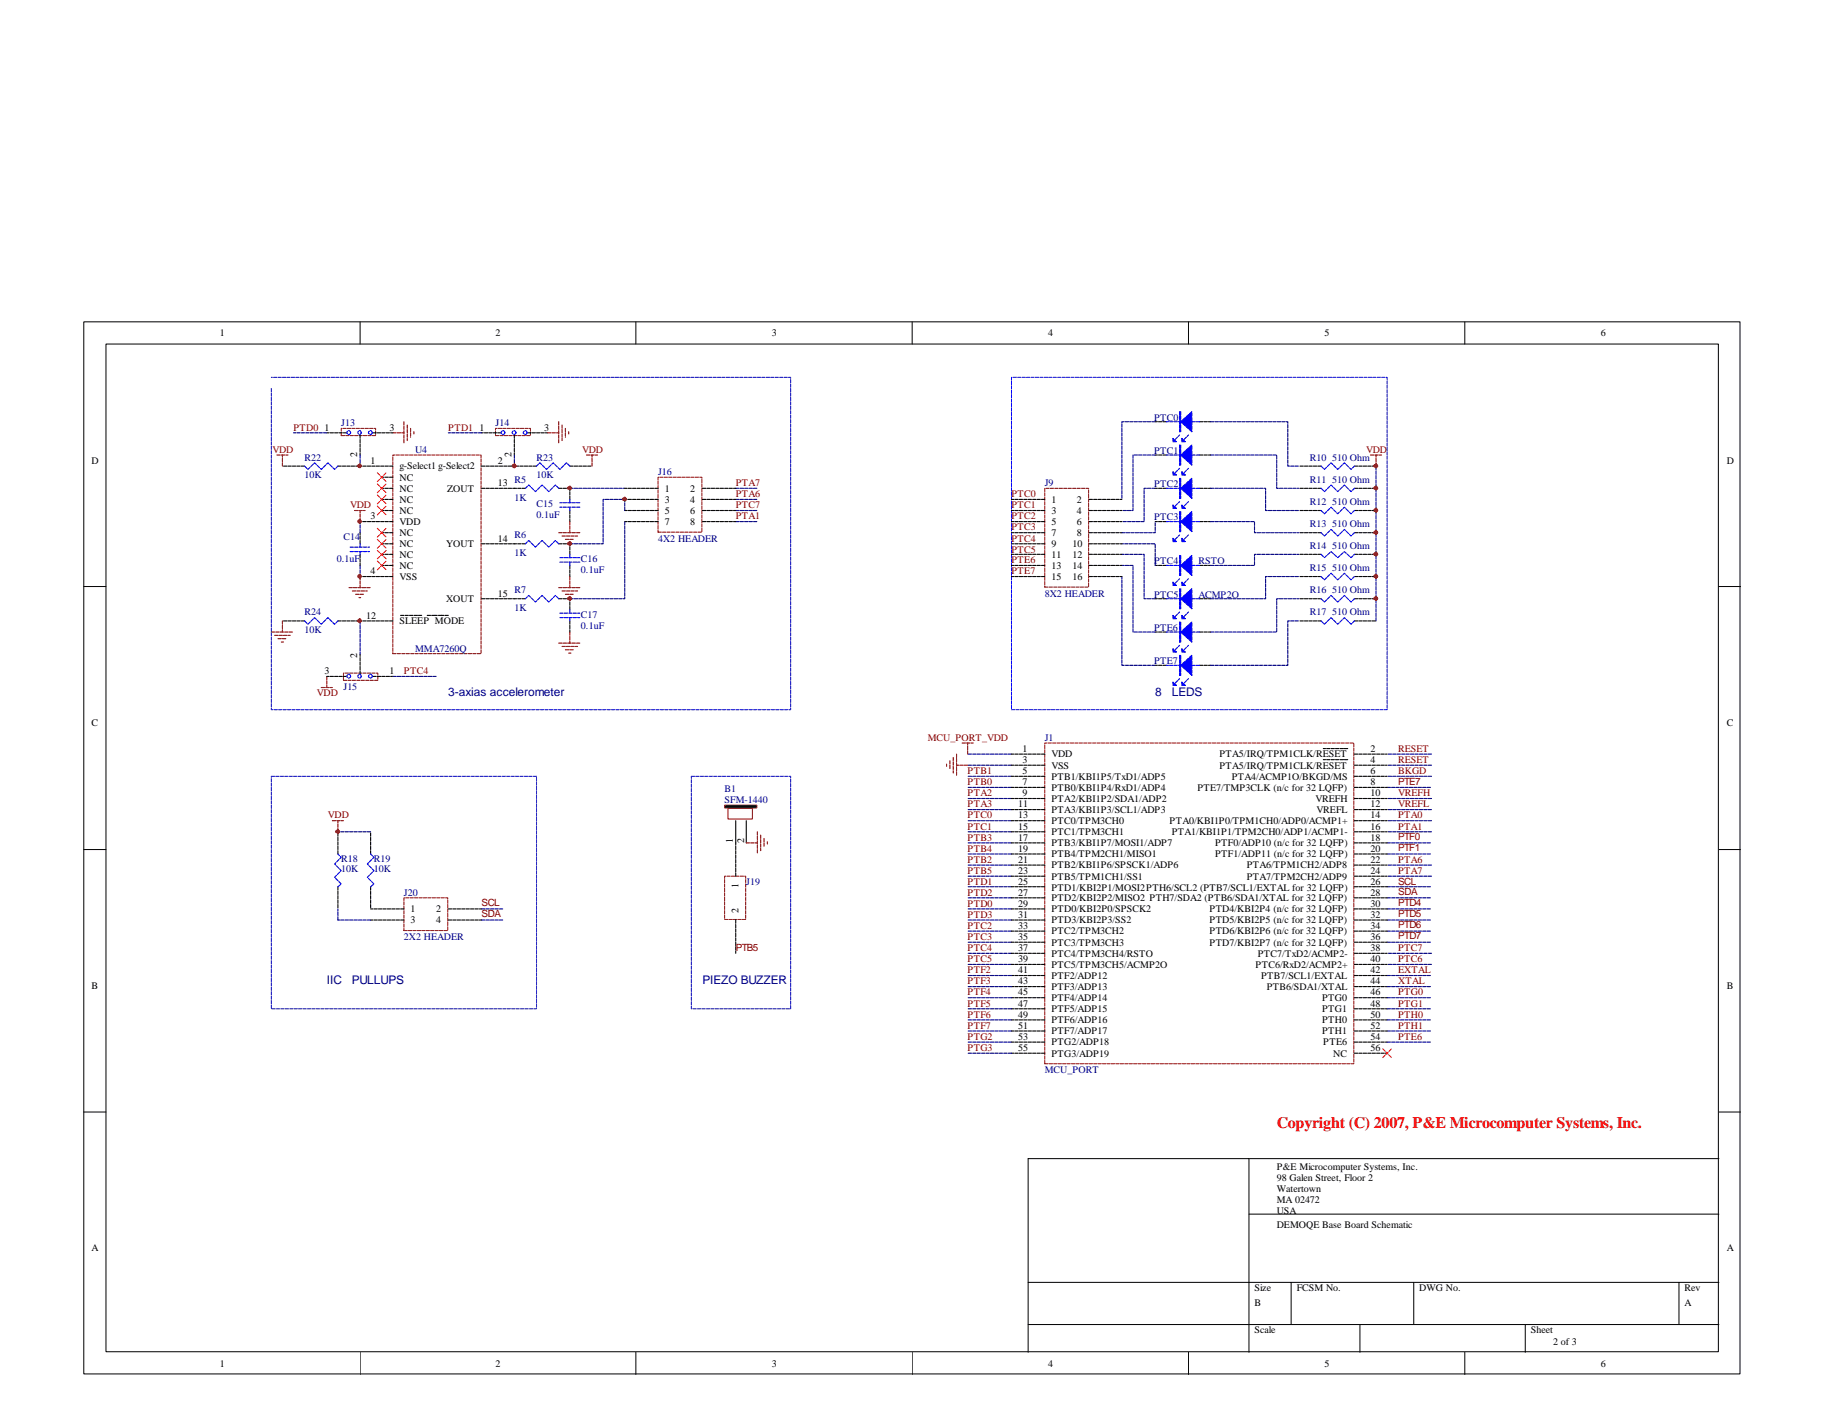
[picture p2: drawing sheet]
<svg xmlns="http://www.w3.org/2000/svg" width="279mm" height="216mm" viewBox="0 0 279 216" stroke-linecap="round" stroke-linejoin="round" font-family="sans-serif">
<g fill="none" stroke="#000" stroke-width=".15">
<path d="M12.8 49.1h252.7v160.5h-252.7zM16.2 52.5h246v153.7h-246zM54.9 49.1v3.4M97 49.1v3.4M139.2 49.1v3.4M181.4 49.1v3.4M223.5 49.1v3.4M12.8 89.5h3.4M262.3 89.5h3.3M12.8 129.6h3.4M262.3 129.6h3.3M12.8 169.7h3.4"/>
<path d="M190.6 176.8v29.5M262.3 169.7h3.3M262.3 176.8h-105.4v29.5M156.9 195.7h105.4M190.6 185.3h71.7M197 195.7v6.4M215.7 195.7v6.4M256.2 195.7v6.4M54.9 206.3v3.4M97 206.3v3.4M139.2 206.3v3.4M156.9 202.1h105.4"/>
<path d="M181.4 206.3v3.4M207.5 202.1v4.2M223.5 206.3v3.4M232.7 202.1v4.2"/>
</g>
<path d="M111.2 123.4h3.6v1.6h-3.6z" fill="#fff"/>
<path d="M110.6 122.9h4.9v.4h-4.9zM111.1 123.4h3.7v1.6h-3.7z" fill="none" stroke="#800000" stroke-width=".15"/>
<path d="M110.7 123.1h4.8" fill="none" stroke="#000" stroke-width=".34"/>
<path d="M112.3 125.2v3.4M113.9 125.2v3.4" fill="none" stroke="#000" stroke-width=".17"/>
<path d="M41.4 118.4h40.5v35.5h-40.5v-35.5M105.5 118.4h15.1v35.5h-15.1v-35.5" fill="none" stroke="#0000bf" stroke-width=".15" stroke-dasharray=".5 .2"/>
<path d="M209.1 69.4h1.7M210 71.1v-1.7M50.7 125.2h1.7M51.6 126.9v-1.7M113.9 128.6h1.7M115.6 126.9v3.4M116.1 127.4v2.4M116.6 127.9v1.4M117.1 128.4v.4" fill="none" stroke="#800000" stroke-width=".17" stroke-dasharray=".5 .2"/>
<path d="M159.4 74.5h6.7v15.1h-6.7zM61.6 137h6.7v5h-6.7zM110.6 133.7h3.2v6.6h-3.2z" fill="none" stroke="#800000" stroke-width=".15" stroke-dasharray=".5 .2"/>
<g fill="none" stroke="#000" stroke-width=".17" stroke-dasharray=".5 .2">
<path d="M159.4 77.9h-5.1M159.4 76.2h-5.1M159.4 79.6h-5.1M166.2 76.2h5M166.2 77.9h5M166.2 79.6h5M178 64.3h-1.7M178 69.4h-1.7M178 74.5h-1.7M178 79.6h-1.7M183 64.3h1.7M183 69.4h1.7"/>
<path d="M183 74.5h1.7M183 79.6h1.7M201.6 71.1h-3.4M201.6 74.5h-3.4M201.6 77.9h-3.4M206.7 71.1h3.3M206.7 74.5h3.3M206.7 77.9h3.3M159.4 81.3h-5.1M159.4 84.6h-5.1M159.4 83h-5.1M159.4 88h-5.1"/>
<path d="M159.4 86.3h-5.1M166.2 81.3h5M166.2 83h5M166.2 84.6h5M166.2 86.3h5M166.2 88h5M178 86.3h-1.7M178 91.4h-1.7M178 96.4h-1.7M183 86.3h1.7M183 91.4h1.7M183 96.4h1.7"/>
<path d="M201.6 81.3h-3.4M201.6 84.6h-3.4M201.6 88h-3.4M201.6 91.4h-3.4M201.6 94.7h-3.4M206.7 81.3h3.3M206.7 84.6h3.3M206.7 88h3.3M206.7 91.4h3.3M206.7 94.7h3.3M178 101.5h-1.7M183 101.5h1.7"/>
<path d="M51.6 130.3v-3.4M51.6 135.3v3.4M56.6 130.3v-3.4M56.6 135.3v3.4M61.6 138.7h-5M68.4 138.7h5.1M112.3 133.7v-5.1M61.6 140.4h-5M68.4 140.4h5.1M112.3 140.4v5.1"/>
</g>
<g fill="none" stroke="#000080" stroke-width=".17" stroke-dasharray=".5 .2">
<path d="M176.3 69.4h-3.4v8.5h-1.7M176.3 74.5h-1.7v5.1h-3.4M176.3 64.3h-5.1v11.9M184.7 69.4h10.1v5.1h3.4M184.7 74.5h8.4v3.4h5.1M184.7 79.6h6.7v1.7h6.8M184.7 64.3h11.8v6.8h1.7M171.2 81.3h5.1v-1.7M176.3 86.3v-3.3h-5.1M176.3 91.4h-1.7v-6.8h-3.4M176.3 96.4h-3.4v-10.1h-1.7M184.7 86.3h6.7v-1.7h6.8"/>
<path d="M184.7 91.4h8.4v-3.4h5.1M184.7 96.4h10.1v-5h3.4M210 94.7v-23.6M176.3 101.5h-5.1v-13.5M184.7 101.5h11.8v-6.8h1.7M56.6 126.9h-5M73.5 138.7h3.3M51.6 140.4v-1.7M56.6 140.4h-5M73.5 140.4h3.3"/>
</g>
<g fill="none" stroke="#00f" stroke-width=".17" stroke-dasharray=".5 .2">
<path d="M179.3 67.1l.7-.7M179.3 72.1l.7-.6M179.3 77.2l.7-.7M180.7 67.1l.7-.7M180.7 72.1l.7-.6M180.7 77.2l.7-.7M183 64.3h-5M183 69.4h-5M183 74.5h-5M183 79.6h-5M201.6 71.1l.5 .5 1-1 1 1 1-1 1.1 1 .5-.5M201.6 74.5l.5 .5 1-1 1 1 1-1 1.1 1 .5-.5"/>
<path d="M201.6 77.9l.5 .5 1-1 1 1 1-1 1.1 1 .5-.5M179.3 82.3l.7-.7M179.3 89l.7-.7M179.3 94.1l.7-.7M179.3 99.1l.7-.6M180.7 82.3l.7-.7M180.7 89l.7-.7M180.7 94.1l.7-.7M180.7 99.1l.7-.6M183 86.3h-5M183 91.4h-5M183 96.4h-5"/>
<path d="M201.6 81.3l.5 .5 1-1 1 1 1-1 1.1 1 .5-.5M201.6 84.6l.5 .5 1-.9 1 .9 1-.9 1.1 .9 .5-.5M201.6 88l.5 .5 1-1 1 1 1-1 1.1 1 .5-.5M201.6 91.4l.5 .5 1-1.1 1 1.1 1-1.1 1.1 1.1 .5-.5M201.6 94.7l.5 .5 1-1 1 1 1-1 1.1 1 .5-.5M179.3 104.2l.7-.7M180.7 104.2l.7-.7M183 101.5h-5M51.6 135.3l.5-.4-1-1 1-1.1-1-1 1-1-.5-.5M56.6 135.3l.5-.4-1.1-1 1.1-1.1-1.1-1 1.1-1-.5-.5"/>
</g>
<g fill="#00f" stroke="#00f" stroke-width=".17" stroke-dasharray=".5 .2">
<path d="M180.2 64.3l1.7-1.5v3.1z" fill-rule="evenodd"/>
<path d="M180 62.8h.2v3.1h-.2z" fill-rule="evenodd"/>
<path d="M179 66.9l.5 .5h-.5z" fill-rule="evenodd"/>
<path d="M180.3 66.9l.5 .5h-.5z" fill-rule="evenodd"/>
<path d="M180.2 69.4l1.7-1.5v3.1z" fill-rule="evenodd"/>
<path d="M180 67.9h.2v3.1h-.2z" fill-rule="evenodd"/>
<path d="M179 72l.5 .5h-.5z" fill-rule="evenodd"/>
<path d="M180.3 72l.5 .5h-.5z" fill-rule="evenodd"/>
<path d="M180.2 74.5l1.7-1.5v3z" fill-rule="evenodd"/>
<path d="M180 73h.2v3h-.2z" fill-rule="evenodd"/>
<path d="M179 77l.5 .6h-.5z" fill-rule="evenodd"/>
<path d="M180.3 77l.5 .6h-.5z" fill-rule="evenodd"/>
<path d="M180.2 79.6l1.7-1.5v3z" fill-rule="evenodd"/>
<path d="M180 78.1h.2v3h-.2z" fill-rule="evenodd"/>
<path d="M179 82.1l.5 .5h-.5z" fill-rule="evenodd"/>
<path d="M180.3 82.1l.5 .5h-.5z" fill-rule="evenodd"/>
<path d="M180.2 86.3l1.7-1.5v3z" fill-rule="evenodd"/>
<path d="M180 84.8h.2v3h-.2z" fill-rule="evenodd"/>
<path d="M179 88.8l.5 .5h-.5z" fill-rule="evenodd"/>
<path d="M180.3 88.8l.5 .5h-.5z" fill-rule="evenodd"/>
<path d="M180.2 91.4l1.7-1.6v3.1z" fill-rule="evenodd"/>
<path d="M180 89.8h.2v3.1h-.2z" fill-rule="evenodd"/>
<path d="M179 93.9l.5 .5h-.5z" fill-rule="evenodd"/>
<path d="M180.3 93.9l.5 .5h-.5z" fill-rule="evenodd"/>
<path d="M180.2 96.4l1.7-1.5v3.1z" fill-rule="evenodd"/>
<path d="M180 94.9h.2v3.1h-.2z" fill-rule="evenodd"/>
<path d="M179 99l.5 .5h-.5z" fill-rule="evenodd"/>
<path d="M180.3 99l.5 .5h-.5z" fill-rule="evenodd"/>
<path d="M180.2 101.5l1.7-1.5v3z" fill-rule="evenodd"/>
<path d="M180 100h.2v3h-.2z" fill-rule="evenodd"/>
<path d="M179 104.1l.5 .5h-.5z" fill-rule="evenodd"/>
<path d="M180.3 104.1l.5 .5h-.5z" fill-rule="evenodd"/>
</g>
<path d="M154.3 108.3h57.4v-50.7h-57.4v50.7" fill="none" stroke="#00f" stroke-width=".15" stroke-dasharray=".5 .2"/>
<path d="M60 69.5h13.4v30.2h-13.4z" fill="#fff"/>
<path d="M52.1 65.4h5.2v1.1h-5.2zM59.9 69.4h13.5v30.3h-13.5zM75.6 65.4h5.3v1.1h-5.3zM100.4 72.8h6.7v8.4h-6.7zM52.4 102.7h5.3v1.1h-5.3zM159.4 113.4h47.2v48.9h-47.2z" fill="none" stroke="#800000" stroke-width=".15" stroke-dasharray=".5 .2"/>
<g fill="none" stroke="#000" stroke-width=".17" stroke-dasharray=".5 .2">
<path d="M46.5 71.1h-3.4M51.6 71.1h3.3M52.9 66h-3M54.9 66.4v3M56.9 66h3M59.9 71.1h-5M59.9 79.6h-5M59.9 74.5h-1.6M59.9 76.2h-1.6M59.9 77.9h-1.6M59.9 72.8h-1.6M73.5 71.1h5"/>
<path d="M73.5 74.5h5M76.5 66h-3M78.5 66.4v3M80.2 74.5h-1.7M80.5 66h3.1M81.9 71.1h-3.4M85.3 74.5h1.7M87 77.9v1.7M87 76.2v-1.7M87 71.1h3.3M100.4 76.2h-5.1M100.4 74.5h-5.1"/>
<path d="M100.4 79.6h-5.1M100.4 77.9h-5.1M107.2 74.5h5.1M107.2 76.2h5.1M107.2 77.9h5.1M107.2 79.6h5.1M46.5 94.7h-3.4M51.6 94.7h3.3M54.9 83v-1.7M54.9 84.6v1.7M59.9 88h-5M59.9 94.7h-5"/>
<path d="M59.9 81.3h-1.6M59.9 83h-1.6M59.9 84.6h-1.6M59.9 86.3h-1.6M61.6 93.9h-.6M62.3 93.9h-.7M63 93.9h-.7M63.7 93.9h-.7M64.3 93.9h-.6M66.4 93.9h-1.4M67.4 93.9h-1M68.4 93.9h-1"/>
<path d="M73.5 83h5M73.5 91.4h5M80.2 83h-1.7M80.2 91.4h-1.7M85.3 83h1.7M85.3 91.4h1.7M87 84.6v-1.6M87 86.3v1.7M87 93v-1.6M87 94.7v1.7M52.9 103.2h-3M54.9 102.9v-3.1"/>
<path d="M56.9 103.2h3M159.4 116.8h-5.1M159.4 115.1h-5.1M159.4 118.4h-5.1M202.9 114.2h-1M202.9 115.9h-1M203.6 114.2h-.7M203.6 115.9h-.7M204.3 114.2h-.7M204.3 115.9h-.7M205 114.2h-.7M205 115.9h-.7"/>
<path d="M205.7 114.2h-.7M205.7 115.9h-.7M206.7 115.1h5M206.7 116.8h5M206.7 118.4h5M159.4 120.1h-5.1M159.4 123.5h-5.1M159.4 121.8h-5.1M159.4 126.9h-5.1M159.4 125.2h-5.1M159.4 130.3h-5.1M159.4 128.6h-5.1"/>
<path d="M159.4 132h-5.1M159.4 133.7h-5.1M159.4 135.3h-5.1M159.4 138.7h-5.1M159.4 137h-5.1M206.7 120.1h5M206.7 121.8h5M206.7 123.5h5M206.7 125.2h5M206.7 126.9h5M206.7 128.6h5M206.7 130.3h5"/>
<path d="M206.7 132h5M206.7 133.7h5M206.7 138.7h5M206.7 135.3h5M206.7 137h5M159.4 142.1h-5.1M159.4 140.4h-5.1M159.4 145.5h-5.1M159.4 143.8h-5.1M159.4 147.2h-5.1M159.4 148.8h-5.1M159.4 152.2h-5.1"/>
<path d="M159.4 150.5h-5.1M159.4 155.6h-5.1M159.4 153.9h-5.1M159.4 159h-5.1M159.4 157.3h-5.1M206.7 140.4h5M206.7 142.1h5M206.7 143.8h5M206.7 145.5h5M206.7 147.2h5M206.7 148.8h5M206.7 150.5h5"/>
<path d="M206.7 152.2h5M206.7 153.9h5M206.7 155.6h5M206.7 157.3h5M206.7 159h5M159.4 160.7h-5.1M206.7 160.7h5"/>
</g>
<path d="M41.4 59.3v49h79.2v-50.7h-79.2" fill="none" stroke="#0000bf" stroke-width=".15" stroke-dasharray=".5 .2"/>
<g fill="none" stroke="#00f" stroke-width=".17" stroke-dasharray=".5 .2">
<path d="M46.5 71.1l.5 .5 1-1 1 1 1-1 1.1 1 .5-.5M54.7 65.8l.2-.1a.31 .31 0 0 1 .2 .5l-.2 .1-.2-.1-.1-.2zM85.3 74.5l-.5-.5-1.1 1-1-1-1 1-1-1-.5 .5M87 76.7v-.5M87 77.9v-.5M87 71.1l-.6-.5-1 1-1-1-1 1-1-1-.5 .5M88.5 76.7h-3.1M88.5 77.4h-3.1M46.5 94.7l.5 .5 1-1 1 1 1-1 1.1 1 .5-.5M53.4 84.2h3M53.4 83.5h3M54.9 84.2v.4"/>
<path d="M54.9 83v.5M85.3 83l-.5-.5-1.1 1-1-1-1 1-1-1-.5 .5M85.3 91.4l-.5-.6-1.1 1.1-1-1.1-1 1.1-1-1.1-.5 .6M85.4 85.8h3.1M85.4 85.1h3.1M85.4 94.2h3.1M85.4 93.6h3.1M87 85.8v.5M87 84.6v.5M87 94.2v.5M87 93v.6M54.7 102.9h.2a.31 .31 0 0 1 .2 .5l-.2 .1-.2-.1-.1-.2z"/>
<circle cx="53.2" cy="66" r=".29"/>
<circle cx="56.5" cy="66" r=".29"/>
<circle cx="76.8" cy="66" r=".29"/>
<circle cx="78.4" cy="66" r=".29"/>
<circle cx="80.1" cy="66" r=".29"/>
<circle cx="53.2" cy="103.2" r=".29"/>
<circle cx="56.5" cy="103.2" r=".29"/>
</g>
<g fill="none" stroke="#800000" stroke-width=".17" stroke-dasharray=".5 .2">
<path d="M42.2 69.4h1.7M43.1 71.1v-1.7M54.1 77.9h1.6M54.9 79.6v-1.7M59.9 66h1.7M61.6 64.3v3.4M62.1 64.9v2.3M62.7 65.4v1.3M63.2 65.9v.3M83.6 66h1.7M85.3 64.3v3.4M85.8 64.9v2.3"/>
<path d="M86.3 65.4v1.3M86.8 65.9v.3M87 79.6v1.7M89.5 69.4h1.7M90.3 71.1v-1.7M41.4 96.4h3.4M41.9 96.9h2.4M42.4 97.5h1.4M42.9 98h.4M43.1 94.7v1.7M53.3 89.7h3.3M53.8 90.2h2.2"/>
<path d="M54.3 90.7h1.2M54.8 91.2h.2M54.9 88v1.7M85.3 98.1h3.3M85.3 89.7h3.3M85.3 81.3h3.3M85.8 98.6h2.3M85.8 90.2h2.3M85.8 81.8h2.3M86.3 99.1h1.3M86.3 90.7h1.3M86.3 82.3h1.3"/>
<path d="M86.8 99.7h.3M86.8 91.2h.3M86.8 82.8h.3M87 96.4v1.7M87 88v1.7M49 104.9h1.7M49.9 103.2v1.7M144.4 116.6v.3M144.9 116.1v1.3M145.5 115.6v2.3M146 115.1v3.3M146.8 113.4h1.7"/>
<path d="M147.7 115.1v-1.7M147.7 116.8h-1.7"/>
</g>
<g fill="none" stroke="#000080" stroke-width=".17" stroke-dasharray=".5 .2">
<path d="M49.9 66h-5.1M54.9 69.4v1.7M73.5 66h-5.1M78.5 69.4v1.7M87 74.5h8.3M95.3 77.9v-1.7M95.3 79.6v11.8h-8.3M112.3 77.9h3.3M112.3 79.6h3.3M112.3 74.5h3.3M112.3 76.2h3.3M54.9 81.3v-1.7"/>
<path d="M54.9 86.3v1.7M54.9 94.7v5.1M87 83h5v-6.8h3.3M59.9 103.2h6.8M154.3 115.1h-6.6M154.3 116.8h-6.6M154.3 118.4h-6.6M218.4 115.1h-6.7M218.4 116.8h-6.7M218.4 118.4h-6.7M154.3 120.1h-6.6M154.3 121.8h-6.6"/>
<path d="M154.3 123.5h-6.6M154.3 125.2h-6.6M154.3 126.9h-6.6M154.3 128.6h-6.6M154.3 130.3h-6.6M154.3 132h-6.6M154.3 133.7h-6.6M154.3 135.3h-6.6M154.3 137h-6.6M154.3 138.7h-6.6M211.7 120.1h6.7M211.7 128.6h6.7"/>
<path d="M211.7 130.3h6.7M211.7 135.3h6.7M211.7 137h6.7M211.7 138.7h6.7M218.4 121.8h-6.7M218.4 123.5h-6.7M218.4 125.2h-6.7M218.4 126.9h-6.7M218.4 132h-6.7M218.4 133.7h-6.7M154.3 140.4h-6.6M154.3 142.1h-6.6"/>
<path d="M154.3 143.8h-6.6M154.3 145.5h-6.6M154.3 147.2h-6.6M154.3 148.8h-6.6M154.3 150.5h-6.6M154.3 152.2h-6.6M154.3 153.9h-6.6M154.3 155.6h-6.6M154.3 157.3h-6.6M154.3 159h-6.6M211.7 140.4h6.7M211.7 142.1h6.7"/>
<path d="M211.7 143.8h6.7M211.7 148.8h6.7M211.7 150.5h6.7M211.7 152.2h6.7M211.7 153.9h6.7M211.7 155.6h6.7M211.7 157.3h6.7M211.7 159h6.7M218.4 145.5h-6.7M218.4 147.2h-6.7M154.3 160.7h-6.6"/>
</g>
<g fill="none" stroke="#f00" stroke-width=".15" stroke-dasharray=".5 .2">
<path d="M57.6 73.5l1.3-1.4M57.6 72.1l1.3 1.4M57.6 75.2l1.3-1.4M57.6 73.8l1.3 1.4M57.6 76.9l1.3-1.4M57.6 75.5l1.3 1.4M57.6 78.6l1.3-1.4M57.6 77.2l1.3 1.4M57.6 82l1.3-1.4M57.6 80.6l1.3 1.4M57.6 83.7l1.3-1.4M57.6 82.3l1.3 1.4"/>
<path d="M57.6 85.3l1.3-1.3M57.6 84l1.3 1.3M57.6 87l1.3-1.4M57.6 85.6l1.3 1.4M211 161.4l1.3-1.4M211 160l1.3 1.4"/>
</g>
<g fill="#800000" stroke="#800000" stroke-width=".15" stroke-dasharray=".5 .2">
<path d="M54.7 70.8h.2a.31 .31 0 0 1 .2 .5l-.2 .1-.2-.1-.1-.2z" fill-rule="evenodd"/>
<path d="M54.7 79.3l.2-.1a.31 .31 0 0 1 .2 .5l-.2 .1-.2-.1-.1-.1z" fill-rule="evenodd"/>
<path d="M54.7 87.7l.2-.1a.31 .31 0 0 1 .2 .5l-.2 .1-.2-.1-.1-.1z" fill-rule="evenodd"/>
<path d="M54.7 94.5l.2-.1a.31 .31 0 0 1 .2 .5l-.2 .1-.2-.1-.1-.2z" fill-rule="evenodd"/>
<circle cx="51.5" cy="126.9" r=".29"/>
<circle cx="209.9" cy="71.1" r=".29"/>
<circle cx="209.9" cy="74.5" r=".29"/>
<circle cx="209.9" cy="77.8" r=".29"/>
<circle cx="209.9" cy="81.2" r=".29"/>
<circle cx="209.9" cy="84.5" r=".29"/>
<circle cx="209.9" cy="87.9" r=".29"/>
<circle cx="209.9" cy="91.3" r=".29"/>
<circle cx="78.4" cy="71.1" r=".29"/>
<circle cx="86.9" cy="74.5" r=".29"/>
<circle cx="86.9" cy="82.9" r=".29"/>
<circle cx="86.9" cy="91.3" r=".29"/>
<circle cx="95.3" cy="76.2" r=".29"/>
</g>
<text font-size="2.4" fill="#f00" x="194.8" y="172">Copyright (C) 2007, P&amp;E Microcomputer Systems, Inc.</text>
<g font-size="1.8" fill="#000080">
<text x="68.4" y="106.2">3-axias accelerometer</text>
<text x="176.3" y="106.2">8</text>
<text x="178.8" y="106.2">LEDS</text>
<text x="49.9" y="150.1">IIC</text>
<text x="53.7" y="150.1">PULLUPS</text>
<text x="107.2" y="150.1">PIEZO BUZZER</text>
</g>
<g font-size="1.5">
<text x="33.5" y="51.3">1</text>
<text x="75.6" y="51.3">2</text>
<text x="117.8" y="51.3">3</text>
<text x="159.9" y="51.3">4</text>
<text x="202.1" y="51.3">5</text>
<text x="244.3" y="51.3">6</text>
<text x="49.5" y="65.7">1</text>
<text x="59.4" y="65.7">3</text>
<text x="73.2" y="65.7">1</text>
<text x="83.1" y="65.7">3</text>
<text x="14" y="70.8">D</text>
<text x="54.5" y="69.8" transform="rotate(-90 54.5 69.8)">2</text>
<text x="56.6" y="70.8">1</text>
<text x="61" y="71.6">g-Select1 g-Select2</text>
<text x="75.9" y="70.8">2</text>
<text x="78.1" y="69.8" transform="rotate(-90 78.1 69.8)">2</text>
<text x="263.5" y="70.8">D</text>
<text x="61" y="75">NC</text>
<text x="61" y="76.7">NC</text>
<text x="61" y="73.3">NC</text>
<text x="68.2" y="75">ZOUT</text>
<text x="75.9" y="74.2">13</text>
<text x="101.4" y="76.7">3</text>
<text x="101.4" y="75">1</text>
<text x="105.3" y="75">2</text>
<text x="105.3" y="76.7">4</text>
<text x="160.4" y="76.7">1</text>
<text x="164.3" y="76.7">2</text>
<text x="56.6" y="79.2">3</text>
<text x="61" y="80.1">VDD</text>
<text x="61" y="78.4">NC</text>
<text x="61" y="81.8">NC</text>
<text x="61" y="83.5">NC</text>
<text x="68.1" y="83.5">YOUT</text>
<text x="75.9" y="82.6">14</text>
<text x="101.4" y="80.1">7</text>
<text x="101.4" y="78.4">5</text>
<text x="105.3" y="78.4">6</text>
<text x="105.3" y="80.1">8</text>
<text x="160.4" y="78.4">3</text>
<text x="160.4" y="81.8">7</text>
<text x="160.4" y="80.1">5</text>
<text x="160.4" y="83.5">9</text>
<text x="163.7" y="83.5">10</text>
<text x="164.3" y="78.4">4</text>
<text x="164.3" y="80.1">6</text>
<text x="164.3" y="81.8">8</text>
<text x="56.6" y="87.6">4</text>
<text x="61" y="88.5">VSS</text>
<text x="61" y="85.2">NC</text>
<text x="61" y="86.8">NC</text>
<text x="160.4" y="85.2">11</text>
<text x="160.4" y="88.5">15</text>
<text x="160.4" y="86.8">13</text>
<text x="163.7" y="85.2">12</text>
<text x="163.7" y="86.8">14</text>
<text x="163.7" y="88.5">16</text>
<text x="55.9" y="94.4">12</text>
<text x="61" y="95.2">SLEEP MODE</text>
<text x="68.1" y="91.9">XOUT</text>
<text x="75.9" y="91">15</text>
<text x="54.5" y="100.3" transform="rotate(-90 54.5 100.3)">2</text>
<text x="49.5" y="102.9">3</text>
<text x="59.4" y="102.9">1</text>
<text x="14" y="110.8">C</text>
<text x="263.5" y="110.8">C</text>
<text x="156" y="116.4">3</text>
<text x="156" y="114.7">1</text>
<text x="156" y="119.8">7</text>
<text x="156" y="118.1">5</text>
<text x="160.4" y="117.3">VSS</text>
<text x="160.4" y="115.6">VDD</text>
<text x="160.4" y="119">PTB1/KBI1P5/TxD1/ADP5</text>
<text x="186.1" y="115.6">PTA5/IRQ/TPM1CLK/RESET</text>
<text x="186.1" y="117.3">PTA5/IRQ/TPM1CLK/RESET</text>
<text x="188" y="119">PTA4/ACMP1O/BKGD/MS</text>
<text x="209.1" y="118.1">6</text>
<text x="209.1" y="119.8">8</text>
<text x="209.1" y="114.7">2</text>
<text x="209.1" y="116.4">4</text>
<text x="155.4" y="123.2">11</text>
<text x="155.4" y="124.9">13</text>
<text x="156" y="121.5">9</text>
<text x="160.4" y="120.6">PTB0/KBI1P4/RxD1/ADP4</text>
<text x="160.4" y="124">PTA3/KBI1P3/SCL1/ADP3</text>
<text x="160.4" y="122.3">PTA2/KBI1P2/SDA1/ADP2</text>
<text x="160.4" y="125.7">PTC0/TPM3CH0</text>
<text x="178.5" y="125.7">PTA0/KBI1P0/TPM1CH0/ADP0/ACMP1+</text>
<text x="182.7" y="120.6">PTE7/TMP3CLK (n/c for 32 LQFP)</text>
<text x="200.7" y="122.3">VREFH</text>
<text x="200.9" y="124">VREFL</text>
<text x="209.1" y="121.5">10</text>
<text x="209.1" y="124.9">14</text>
<text x="209.1" y="123.2">12</text>
<text x="111.8" y="128.6" transform="rotate(-90 111.8 128.6)">1</text>
<text x="113.5" y="128.6" transform="rotate(-90 113.5 128.6)">2</text>
<text x="155.4" y="126.6">15</text>
<text x="155.4" y="130">19</text>
<text x="155.4" y="128.3">17</text>
<text x="155.4" y="131.7">21</text>
<text x="160.4" y="127.4">PTC1/TPM3CH1</text>
<text x="160.4" y="130.8">PTB4/TPM2CH1/MISO1</text>
<text x="160.4" y="129.1">PTB3/KBI1P7/MOSI1/ADP7</text>
<text x="178.8" y="127.4">PTA1/KBI1P1/TPM2CH0/ADP1/ACMP1-</text>
<text x="185.4" y="129.1">PTF0/ADP10 (n/c for 32 LQFP)</text>
<text x="185.4" y="130.8">PTF1/ADP11 (n/c for 32 LQFP)</text>
<text x="209.1" y="126.6">16</text>
<text x="209.1" y="128.3">18</text>
<text x="209.1" y="130">20</text>
<text x="209.1" y="131.7">22</text>
<text x="112.7" y="135.5" transform="rotate(-90 112.7 135.5)">1</text>
<text x="155.4" y="133.3">23</text>
<text x="155.4" y="135">25</text>
<text x="155.4" y="136.7">27</text>
<text x="160.4" y="132.5">PTB2/KBI1P6/SPSCK1/ADP6</text>
<text x="160.4" y="134.2">PTB5/TPM1CH1/SS1</text>
<text x="160.4" y="135.9">PTD1/KBI2P1/MOSI2PTH6/SCL2 (PTB7/SCL1/EXTAL for 32 LQFP)</text>
<text x="160.4" y="137.5">PTD2/KBI2P2/MISO2 PTH7/SDA2 (PTB6/SDA1/XTAL for 32 LQFP)</text>
<text x="190.2" y="132.5">PTA6/TPM1CH2/ADP8</text>
<text x="190.2" y="134.2">PTA7/TPM2CH2/ADP9</text>
<text x="209.1" y="135">26</text>
<text x="209.1" y="136.7">28</text>
<text x="209.1" y="133.3">24</text>
<text x="62.7" y="140.9">3</text>
<text x="62.7" y="139.2">1</text>
<text x="66.5" y="139.2">2</text>
<text x="66.5" y="140.9">4</text>
<text x="112.7" y="139.4" transform="rotate(-90 112.7 139.4)">2</text>
<text x="155.4" y="138.3">29</text>
<text x="155.4" y="141.7">33</text>
<text x="155.4" y="140">31</text>
<text x="155.4" y="143.4">35</text>
<text x="160.4" y="139.2">PTD0/KBI2P0/SPSCK2</text>
<text x="160.4" y="142.6">PTC2/TPM3CH2</text>
<text x="160.4" y="140.9">PTD3/KBI2P3/SS2</text>
<text x="184.6" y="139.2">PTD4/KBI2P4 (n/c for 32 LQFP)</text>
<text x="184.6" y="140.9">PTD5/KBI2P5 (n/c for 32 LQFP)</text>
<text x="184.6" y="142.6">PTD6/KBI2P6 (n/c for 32 LQFP)</text>
<text x="209.1" y="138.3">30</text>
<text x="209.1" y="140">32</text>
<text x="209.1" y="141.7">34</text>
<text x="209.1" y="143.4">36</text>
<text x="155.4" y="145.1">37</text>
<text x="155.4" y="146.8">39</text>
<text x="155.4" y="148.5">41</text>
<text x="160.4" y="146">PTC4/TPM3CH4/RSTO</text>
<text x="160.4" y="144.3">PTC3/TPM3CH3</text>
<text x="160.4" y="147.7">PTC5/TPM3CH5/ACMP2O</text>
<text x="160.4" y="149.4">PTF2/ADP12</text>
<text x="184.6" y="144.3">PTD7/KBI2P7 (n/c for 32 LQFP)</text>
<text x="191.6" y="147.7">PTC6/RxD2/ACMP2+</text>
<text x="191.9" y="146">PTC7/TxD2/ACMP2-</text>
<text x="192.4" y="149.4">PTB7/SCL1/EXTAL</text>
<text x="209.1" y="146.8">40</text>
<text x="209.1" y="145.1">38</text>
<text x="209.1" y="148.5">42</text>
<text x="14" y="150.9">B</text>
<text x="155.4" y="151.9">45</text>
<text x="155.4" y="150.2">43</text>
<text x="155.4" y="155.3">49</text>
<text x="155.4" y="153.6">47</text>
<text x="160.4" y="152.7">PTF4/ADP14</text>
<text x="160.4" y="151">PTF3/ADP13</text>
<text x="160.4" y="154.4">PTF5/ADP15</text>
<text x="193.3" y="151">PTB6/SDA1/XTAL</text>
<text x="201.8" y="152.7">PTG0</text>
<text x="201.8" y="154.4">PTG1</text>
<text x="209.1" y="150.2">44</text>
<text x="209.1" y="151.9">46</text>
<text x="209.1" y="153.6">48</text>
<text x="209.1" y="155.3">50</text>
<text x="263.5" y="150.9">B</text>
<text x="155.4" y="158.7">53</text>
<text x="155.4" y="157">51</text>
<text x="155.4" y="160.4">55</text>
<text x="160.4" y="156.1">PTF6/ADP16</text>
<text x="160.4" y="159.5">PTG2/ADP18</text>
<text x="160.4" y="157.8">PTF7/ADP17</text>
<text x="160.4" y="161.2">PTG3/ADP19</text>
<text x="201.8" y="156.1">PTH0</text>
<text x="201.8" y="157.8">PTH1</text>
<text x="201.9" y="159.5">PTE6</text>
<text x="203.5" y="161.2">NC</text>
<text x="209.1" y="157">52</text>
<text x="209.1" y="160.4">56</text>
<text x="209.1" y="158.7">54</text>
<text x="194.8" y="178.5">P&amp;E Microcomputer Systems, Inc.</text>
<text x="194.8" y="180.2">98 Galen Street, Floor 2</text>
<text x="194.8" y="181.9">Watertown</text>
<text x="194.8" y="183.6">MA 02472</text>
<text x="194.8" y="185.3">USA</text>
<text x="14" y="190.9">A</text>
<text x="194.8" y="187.4">DEMOQE Base Board Schematic</text>
<text x="263.5" y="190.9">A</text>
<text x="191.4" y="197">Size</text>
<text x="197.9" y="197">FCSM No.</text>
<text x="216.6" y="197">DWG No.</text>
<text x="257" y="197">Rev</text>
<text x="191.4" y="203.5">Scale</text>
<text x="191.4" y="199.2">B</text>
<text x="233.6" y="203.5">Sheet</text>
<text x="257" y="199.2">A</text>
<text x="33.5" y="208.5">1</text>
<text x="75.6" y="208.5">2</text>
<text x="117.8" y="208.5">3</text>
<text x="159.9" y="208.5">4</text>
<text x="202.1" y="208.5">5</text>
<text x="237" y="205.1">2 of 3</text>
<text x="244.3" y="208.5">6</text>
</g>
<g font-size="1.5" fill="#800000">
<text x="44.8" y="65.7">PTD0</text>
<text x="68.4" y="65.7">PTD1</text>
<text x="41.6" y="69.1">VDD</text>
<text x="88.8" y="69.1">VDD</text>
<text x="208.4" y="69.1">VDD</text>
<text x="53.4" y="77.6">VDD</text>
<text x="112.3" y="74.2">PTA7</text>
<text x="112.3" y="75.9">PTA6</text>
<text x="112.3" y="77.6">PTC7</text>
<text x="154.3" y="75.9">PTC0</text>
<text x="154.3" y="77.6">PTC1</text>
<text x="112.3" y="79.2">PTA1</text>
<text x="154.3" y="79.2">PTC2</text>
<text x="154.3" y="80.9">PTC3</text>
<text x="154.3" y="82.6">PTC4</text>
<text x="154.3" y="84.3">PTC5</text>
<text x="154.3" y="85.9">PTE6</text>
<text x="154.3" y="87.6">PTE7</text>
<text x="48.3" y="106.3">VDD</text>
<text x="61.6" y="102.9">PTC4</text>
<text x="141.6" y="113">MCU_PORT_VDD</text>
<text x="147.7" y="119.8">PTB0</text>
<text x="147.7" y="118.1">PTB1</text>
<text x="213.4" y="114.7">RESET</text>
<text x="213.4" y="116.4">RESET</text>
<text x="213.4" y="118.1">BKGD</text>
<text x="213.4" y="119.7">PTE7</text>
<text x="50" y="124.9">VDD</text>
<text x="147.7" y="121.5">PTA2</text>
<text x="147.7" y="123.2">PTA3</text>
<text x="147.7" y="124.9">PTC0</text>
<text x="213.4" y="121.5">VREFH</text>
<text x="213.4" y="123.2">VREFL</text>
<text x="213.4" y="124.9">PTA0</text>
<text x="147.7" y="126.6">PTC1</text>
<text x="147.7" y="131.7">PTB2</text>
<text x="147.7" y="128.3">PTB3</text>
<text x="147.7" y="130">PTB4</text>
<text x="213.4" y="131.7">PTA6</text>
<text x="213.4" y="126.6">PTA1</text>
<text x="213.4" y="128.2">PTF0</text>
<text x="213.4" y="129.9">PTF1</text>
<text x="147.7" y="133.3">PTB5</text>
<text x="147.7" y="135">PTD1</text>
<text x="147.7" y="136.7">PTD2</text>
<text x="213.4" y="133.4">PTA7</text>
<text x="213.4" y="135">SCL</text>
<text x="213.4" y="136.6">SDA</text>
<text x="73.5" y="140">SDA</text>
<text x="73.5" y="138.3">SCL</text>
<text x="147.7" y="138.3">PTD0</text>
<text x="147.7" y="140">PTD3</text>
<text x="147.7" y="141.7">PTC2</text>
<text x="147.7" y="143.4">PTC3</text>
<text x="213.4" y="138.3">PTD4</text>
<text x="213.4" y="140">PTD5</text>
<text x="213.4" y="141.6">PTD6</text>
<text x="213.4" y="143.3">PTD7</text>
<text x="112.3" y="145">PTB5</text>
<text x="147.7" y="145.1">PTC4</text>
<text x="147.7" y="146.8">PTC5</text>
<text x="147.7" y="148.5">PTF2</text>
<text x="213.4" y="146.8">PTC6</text>
<text x="213.4" y="145.1">PTC7</text>
<text x="213.4" y="148.5">EXTAL</text>
<text x="147.7" y="150.2">PTF3</text>
<text x="147.7" y="151.9">PTF4</text>
<text x="147.7" y="153.6">PTF5</text>
<text x="147.7" y="155.3">PTF6</text>
<text x="213.4" y="151.9">PTG0</text>
<text x="213.4" y="153.6">PTG1</text>
<text x="213.4" y="150.2">XTAL</text>
<text x="213.4" y="155.3">PTH0</text>
<text x="147.7" y="157">PTF7</text>
<text x="147.7" y="158.7">PTG2</text>
<text x="147.7" y="160.4">PTG3</text>
<text x="213.4" y="157">PTH1</text>
<text x="213.4" y="158.7">PTE6</text>
</g>
<g font-size="1.5" fill="#000080">
<text x="52.1" y="65">J13</text>
<text x="75.6" y="65">J14</text>
<text x="176.1" y="64.2">PTC0</text>
<text x="46.5" y="70.3">R22</text>
<text x="63.3" y="69.1">U4</text>
<text x="81.9" y="70.3">R23</text>
<text x="176.1" y="69.3">PTC1</text>
<text x="199.9" y="70.3">R10</text>
<text x="203.3" y="70.3">510 Ohm</text>
<text x="46.5" y="73">10K</text>
<text x="78.5" y="73.7">R5</text>
<text x="78.5" y="76.4">1K</text>
<text x="81.9" y="77.4">C15</text>
<text x="81.9" y="73">10K</text>
<text x="100.4" y="72.5">J16</text>
<text x="159.4" y="74.2">J9</text>
<text x="176.1" y="74.3">PTC2</text>
<text x="199.9" y="73.7">R11</text>
<text x="199.9" y="77">R12</text>
<text x="203.3" y="73.7">510 Ohm</text>
<text x="203.3" y="77">510 Ohm</text>
<text x="52.4" y="82.5">C14</text>
<text x="78.5" y="82.1">R6</text>
<text x="81.9" y="79.1">0.1uF</text>
<text x="100.4" y="82.6">4X2 HEADER</text>
<text x="176.1" y="79.4">PTC3</text>
<text x="199.9" y="80.4">R13</text>
<text x="199.9" y="83.8">R14</text>
<text x="203.3" y="80.4">510 Ohm</text>
<text x="203.3" y="83.8">510 Ohm</text>
<text x="51.4" y="85.8">0.1uF</text>
<text x="78.5" y="84.8">1K</text>
<text x="88.6" y="85.8">C16</text>
<text x="88.6" y="87.5">0.1uF</text>
<text x="176.1" y="86.1">PTC4</text>
<text x="182.9" y="86.1">RSTO</text>
<text x="199.9" y="87.1">R15</text>
<text x="203.3" y="87.1">510 Ohm</text>
<text x="46.5" y="93.9">R24</text>
<text x="78.5" y="90.5">R7</text>
<text x="78.5" y="93.2">1K</text>
<text x="88.6" y="94.2">C17</text>
<text x="88.6" y="95.9">0.1uF</text>
<text x="159.4" y="91">8X2 HEADER</text>
<text x="176.1" y="91.2">PTC5</text>
<text x="182.9" y="91.2">ACMP2O</text>
<text x="199.9" y="90.5">R16</text>
<text x="199.9" y="93.9">R17</text>
<text x="203.3" y="90.5">510 Ohm</text>
<text x="203.3" y="93.9">510 Ohm</text>
<text x="46.5" y="96.6">10K</text>
<text x="63.3" y="99.5">MMA7260Q</text>
<text x="176.1" y="96.3">PTE6</text>
<text x="176.1" y="101.3">PTE7</text>
<text x="52.4" y="105.2">J15</text>
<text x="159.4" y="113">J1</text>
<text x="110.6" y="120.8">B1</text>
<text x="110.6" y="122.5">SFM-1440</text>
<text x="52.1" y="131.5">R18</text>
<text x="57.1" y="131.5">R19</text>
<text x="52.1" y="133">10K</text>
<text x="57.1" y="133">10K</text>
<text x="61.6" y="136.7">J20</text>
<text x="113.9" y="135">J19</text>
<text x="61.6" y="143.4">2X2 HEADER</text>
<text x="159.4" y="163.7">MCU_PORT</text>
</g>
</svg>
